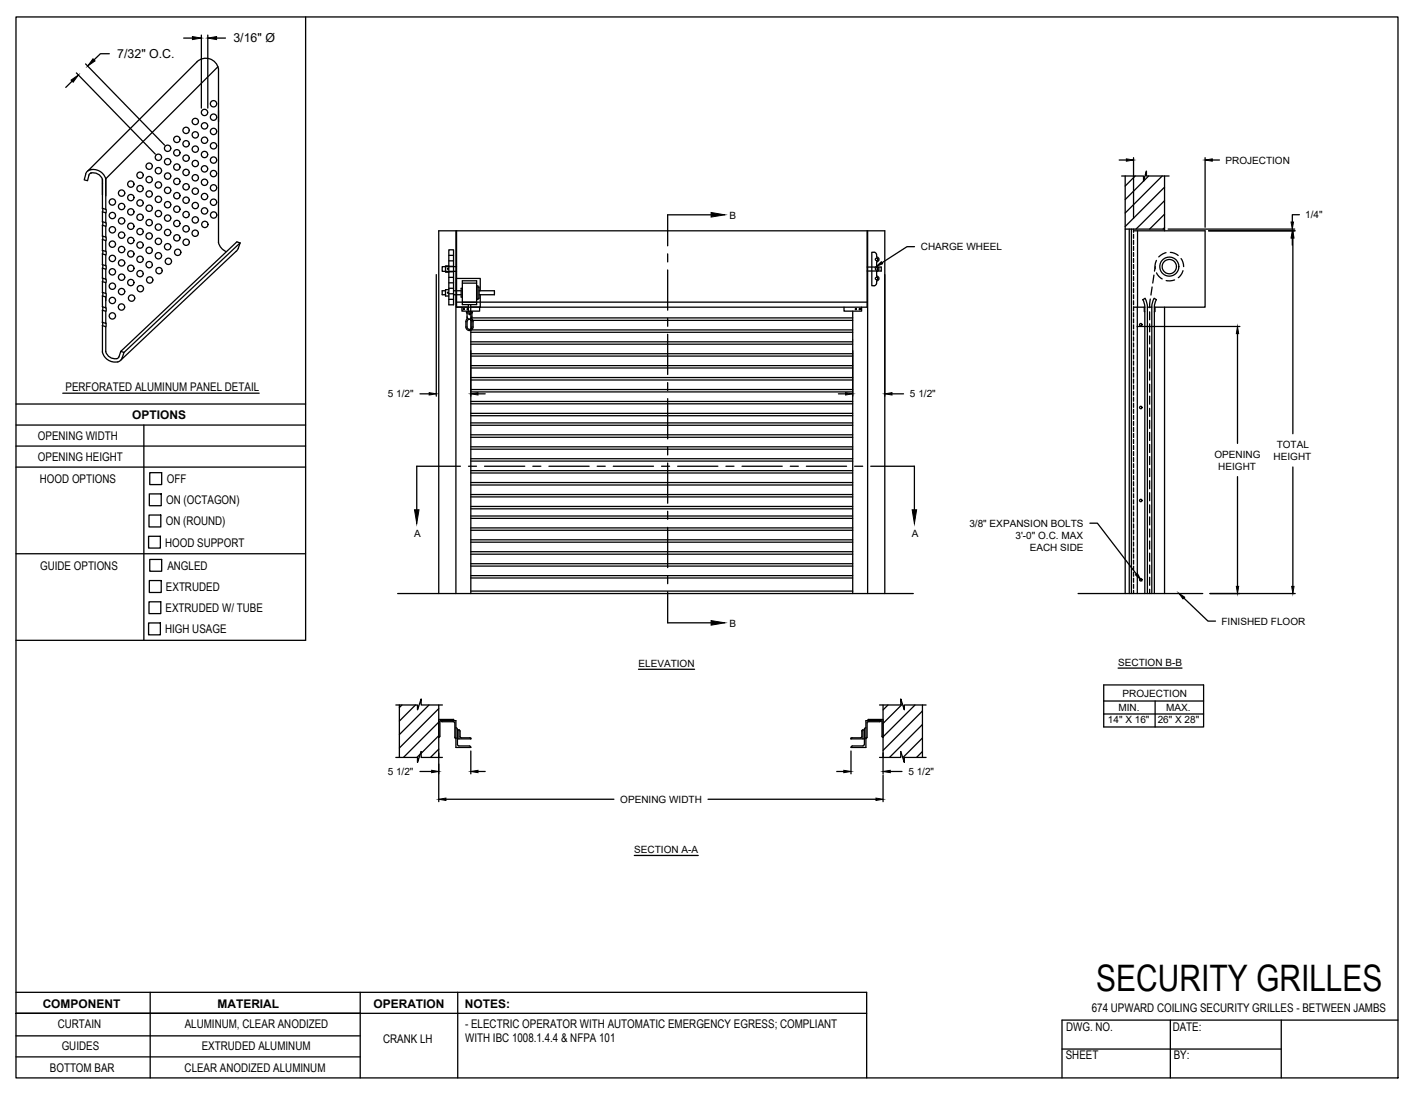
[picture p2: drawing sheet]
<svg xmlns="http://www.w3.org/2000/svg" width="279mm" height="216mm" viewBox="0 0 279 216" stroke-linecap="round" stroke-linejoin="round" font-family="sans-serif">
<!-- layer: ANNOTATIONS -->
<g fill="none" stroke="#000" stroke-width=".25">
<path d="M14.2 16l-1.2 1.3M15.1 14.4l15.5 16M16.9 12.6l15.6 16M21.6 10.6h-1.8l-1.2 1.2M36.2 7.5h1.8M39.7 6.9v14.4M41 6.9v14.4M42.7 7.5h1.8M220.8 31.6h1.5M223.7 31.1v12M237.8 31.1v13.8M239.2 31.6h1.4"/>
<path d="M86.1 54.2v24M174.6 54.2v24M180.4 48.7h-1.4l-5 3.2M230.5 45.2h25M238.5 45.6h17.1M255 47v1.4M255.1 47v38.6M256.4 42.4h-1.4v1.4M82.9 77.7h1.8M92.9 69.2v9M94.3 77.7h1.4M165.4 77.7h1.4"/>
<path d="M168.3 69.2v9M176 77.7h2.3M224.4 64.4h20.2M244.2 65.8v21.7M244.2 94.1v21.6M255.1 92.2v23.5M215.1 103.3h1.4l7.7 10M233.6 118l4.8 4.6h1.4M238.7 117.1h16.9M126 132.1h11.1M217.8 135.2h19.7v8.3h-19.7zM217.8 138.3h19.7"/>
<path d="M220.6 131.8h12.6M227.9 138.3v5.2M82.9 152.3h2.3M86.6 148.6v9.6M88 157.7h33.1M92.9 148.2v4.5M94.3 152.3h1.4M139.7 157.7h33.1M165.1 152.3h1.4M167.9 148.2v4.5M174.2 148.6v4.1M174.2 153v5.2"/>
<path d="M175.7 152.3h2.3M217.8 140.9h19.7M125.2 168.8h12.6"/>
</g>
<g fill="#000" stroke="#000" stroke-width=".2">
<path d="M14 15.8l1.5-1-1.1 1.4zM18.4 11.6l.4 .4-1.5 1zM38 7.2l1.7 .3-1.7 .3zM41 7.5l1.7-.3v.6zM222.3 31.3l1.4 .3-1.4 .2zM237.8 31.6l1.4-.3v.5zM172.8 52.6l1.1-1 .3 .4zM255 45.6l.2 1.4h-.5zM254.7 43.8h.5l-.2 1.4zM255.1 45.6l.2 1.4h-.4zM84.7 77.5l1.4 .2-1.4 .3zM92.9 77.7l1.4-.2v.5z"/>
<path d="M166.8 77.5l1.5 .2-1.5 .3zM174.6 77.7l1.4-.2v.5zM244.2 64.4l.2 1.4h-.5zM224 113.5l.4-.3 .7 1.2zM232.6 117.1l1.2 .8-.4 .3zM243.9 115.7h.5l-.2 1.4zM254.9 115.7h.4l-.2 1.4zM85.2 152l1.4 .3-1.4 .2zM86.6 157.7l1.4-.2v.5zM92.9 152.3l1.4-.3v.5zM166.5 152l1.4 .3-1.4 .2zM172.8 157.5l1.4 .2-1.4 .3z"/>
<path d="M174.2 152.3l1.5-.3v.5z"/>
</g>
<!-- layer: CRANK LH -->
<g fill="none" stroke="#000" stroke-width=".25">
<path d="M221.3 34.7h4.3v1.1l.6-2v.9h4.5M222 34.7v82.4M224 34.7l-2 2M226.7 34.7l-4.7 4.7M229.3 34.7l-7.3 7.3M229.8 36.9l-7.8 7.8M229.8 39.6l-5.6 5.6M229.8 34.7v10.9M87.9 57.4h-.7v.8h.7M88.4 53h.1M88.4 57.8h.1M88.6 52.5h-.7v1.2h.7"/>
<path d="M88.6 49.3h.9v10.9h-.9zM88.6 53.6h.9M88.6 52.6h.9M88.6 59.1h.9M88.6 58h.9M88.6 56.9h.9M88.6 55.8h.9M88.6 54.7h.9M88.6 51.5h.9M88.6 50.4h.9M88.6 57.2h-.7v1.2h.7M89.5 57.4h1.5"/>
<path d="M89.5 58.2h1.5M90 45.6v71.5M90 57.4v-2.5h4.8v2.5M90 58.2v2.4h2.4M90.1 52.6h-2.9v1h2.9M90.1 45.6v15h81v-15M90.1 59.6h81M91.2 55.4h2.8v4.7h-2.8zM91.2 56.9h-.2v1.7h.2M91.2 55.9h2.8M94 56.4h.3v2.7h-.3M94.3 56.7h.2v2.2h-.2"/>
<path d="M94.5 57.4h3.1v.8h-3.1M94.8 58.2v2.4h-1.9M171.1 52.7h2.8v.8h-2.8M171.2 45.6v71.5M172.5 49.8h.2l.3 .5M172.5 49.8h-.5v6.6h.5M173 55.9l-.3 .4-.2 .1M173 54.5a.48 .48 0 0 1 .4 .5 .48 .48 0 0 1-.4 .4M173 50.7a.48 .48 0 0 1 .4 .5 .48 .48 0 0 1-.4 .5M173 52.6a.48 .48 0 0 1 .4 .5 .48 .48 0 0 1-.4 .5M173 50.3v.4M173 51.7v.9"/>
<path d="M173 53.6v.9M173 55.4v.5M222 45.2h7.8M222.8 45.2v71.9M223.2 45.2v71.9M223.7 45.6h14.1v15h-10M223.7 45.2v.6M223.7 46.2v.8M223.7 47.4v.8M223.7 48.6v.8M223.7 49.8v.8M223.7 51v.8"/>
<path d="M223.7 52.2v.8M223.7 53.4v.8M223.7 54.6v.8M223.7 55.8v.8M223.7 57v.8M223.7 58.2v.7M223.7 59.4v.7M224.5 45.6v15M225.9 58.9l.4 1 .1 .7M225.9 58.9l-.4 .2 .3 .7 .1 .8M227 59l-.2 1.7M227.3 56.6l-.2 1.6"/>
<path d="M227.7 54.3l-.2 1.6M227.7 58.9l-.4 1v.7M227.8 58.9l.4 .2-.3 .7-.1 .8M227.9 52.6l-.1 .9M228.2 51.4l-.3 1v.6M228.2 53.8l.5 .8 .6 .5M229.8 42.3l-3 2.9M229.8 44.9l-.3 .3M230.1 49.9l-.7 .2-.8 .6M230.9 49.8l.9 .2 .7 .4M231.8 55.2l-1 .2h-.7M233 51l.4 .7 .2 .9"/>
<path d="M233.4 53.4l-.2 .6-.7 .8M91.1 60.6v.8h3.5v-.8M92.2 61.8v.7M92.2 61.8h.9v.7M92.2 62.5a.48 .48 0 0 0 .4 .5 .48 .48 0 0 0 .5-.5M92.2 63.2a.48 .48 0 0 1 .6-.2 .48 .48 0 0 1 .3 .5v1a.48 .48 0 0 1-.5 .5 .48 .48 0 0 1-.4-.5zM92.4 60.1v1.4M92.9 60.1v57M92.9 74.5h75.4M92.9 75h75.4M92.9 72.2h75.4M92.9 72.6h75.4"/>
<path d="M92.9 69.8h75.4M92.9 70.3h75.4M92.9 67.5h75.4M92.9 67.9h75.4M92.9 65.1h75.4M92.9 65.6h75.4M92.9 79.2h75.4M92.9 79.7h75.4M92.9 76.9h75.4M92.9 77.3h75.4M92.9 62.7h75.4M92.9 63.2h75.4"/>
<path d="M93.1 62.6l.2 .7a2.18 2.18 0 0 1-.2 1.7 .71 .71 0 0 1-.7 .2 .71 .71 0 0 1-.5-.7v-1.2l.3-.7M93.1 61.5l.1 .1-.1 .2M93.1 61.5h-1l-.1 .1 .1 .2M166.5 60.6v.8h3.5v-.8M168.3 61.4v55.7M223.7 60.6h2.2M223.7 60.5v.8M223.7 61.7v.8M223.7 62.9v.8M223.7 64.1v.8M223.7 65.3v.8M223.7 66.5v.8"/>
<path d="M223.7 67.7v.8M223.7 68.9v.8M223.7 70.1v.8M223.7 71.2v.9M223.7 72.5v.7M223.7 73.6v.8M223.7 74.8v.8M223.7 76v.8M223.7 77.2v.8M223.7 78.4v.8M223.7 79.6v.8M224.4 60.6v56.5"/>
<path d="M225.8 60.6v.9h.1M225.9 60.6v56.5M226.4 60.6h.9M226.4 60.6v56.5M226.8 61.5v1.6M226.8 63.9v1.6M226.8 66.3v1.6M226.8 68.7v1.6M226.8 71.1v1.5M226.8 73.4v1.6M226.8 75.8v1.6M226.8 78.2v1.6"/>
<path d="M227.3 60.6v56.5M227.8 60.6v56.5M227.9 60.6v.9h-.1M229.8 60.6v56.5M92.9 81.6h75.4M92.9 82h75.4M92.9 88.2h75.4M92.9 88.6h75.4M92.9 85.8h75.4M92.9 86.3h75.4M92.9 83.5h75.4M92.9 83.9h75.4"/>
<path d="M92.9 92.9h75.4M92.9 93.3h75.4M92.9 90.5h75.4M92.9 91h75.4M92.9 99.9h75.4M92.9 97.6h75.4M92.9 98.1h75.4M92.9 95.2h75.4M92.9 95.7h75.4M223.7 80.8v.8M223.7 82v.8M223.7 83.2v.7"/>
<path d="M223.7 84.3v.9M223.7 85.5v.8M223.7 86.7v.8M223.7 87.9v.8M223.7 89.1v.8M223.7 90.3v.8M223.7 91.5v.8M223.7 92.7v.8M223.7 93.9v.8M223.7 95.1v.8M223.7 96.3v.7M223.7 97.5v.7"/>
<path d="M223.7 98.6v.8M223.7 99.8v.8M226.8 80.6v1.6M226.8 83v1.5M226.8 85.3v1.6M226.8 87.7v1.6M226.8 90.1v1.6M226.8 92.5v1.6M226.8 94.9v1.6M226.8 97.2v1.6M226.8 99.6v1.6M78.5 117.1h101.7"/>
<path d="M86.6 117.1v-71.5h88v71.5M92.9 116.6h75.4M92.9 100.4h75.4M92.9 106.5h75.4M92.9 107h75.4M92.9 104.2h75.4M92.9 104.6h75.4M92.9 101.8h75.4M92.9 102.3h75.4M92.9 111.3h75.4M92.9 111.7h75.4M92.9 108.9h75.4"/>
<path d="M92.9 109.4h75.4M92.9 113.6h75.4M92.9 114.1h75.4M212.7 117.1h24.6M223.7 101v.8M223.7 102.2v.8M223.7 103.4v.8M223.7 104.6v.8M223.7 105.8v.8M223.7 107v.8M223.7 108.2v.8M223.7 109.3v.9"/>
<path d="M223.7 110.6v.7M223.7 111.7v.8M223.7 112.9v.8M223.7 114.1v.8M223.7 115.3v.8M223.7 116.5v.6M226.8 102v1.6M226.8 104.4v1.6M226.8 106.8v1.6M226.8 109.2v1.5M226.8 111.5v1.6M226.8 113.9v1.6"/>
<path d="M226.8 116.3v.8M78.1 139.1h4.3v1l.7-2.2v1.2h4.2M78.8 139.1v10.4M79.3 139.1l-.5 .5M82 139.1l-3.2 3.2M83.1 138h.1M84.6 139.1l-5.8 5.9M86.6 139.8l-7.8 7.8M86.6 139.1v10.4M173.5 139.1h4.2v-1.2l.7 2.2v-1h4.3M174.2 139.1v10.4M175.2 139.1l-1 1"/>
<path d="M178.1 138.9l-3.9 3.9M180.6 139.1l-6.4 6.3M182 139.1v10.4M78.1 149.5h4.3v1l.7-2.2v1.2h4.2M82.9 148.8l-.6 .7M86.6 142.5l-7 7M86.6 145.2l-3.5 3.5M86.6 147.8l-1.7 1.7M86.8 142.4v2.9M87 142.2l-.2 .2M87 142.2h3v5.3h2.9l-.3-.3M87 142.2l.2 .2"/>
<path d="M87.2 142.4h2.3M89.3 142.2l.2-.2h-2.9v3.5l.2-.2M89.5 142.4l.2 .3v2.8l.2 .2M89.9 143.6l.3 .3M90 145.8h.1M90.3 143.9v3l.2 .3M90.3 144.1h.3v1.7M90.3 145.8h2.6M90.5 144l.3 .3M90.6 147.2h2M90.8 144.3v1.1l.2 .2M91 145.6h1.7"/>
<path d="M92.7 145.6l.2 .2M92.9 145.8h.1M167.9 145.8h.1M167.9 145.8h2.7M168.1 145.6l-.2 .2M168.1 145.6h1.7M170.1 144.3v1.1l-.3 .2M170.3 144l-.3 .3M170.5 146.9l-.2 .3M170.6 144.1h-.3v1.7M170.8 143.6l-.2 .3v3M170.9 145.8h.1"/>
<path d="M171.3 142.4l-.2 .3v2.8l-.3 .2M171.5 142.2l-.2-.2h2.9v3.5l-.2-.2M173.5 149.5h4.2v-1.2l.7 2.2v-1h4.3M173.8 142.2l.2 .2v2.9M173.8 142.2l-.2 .2h-2.3M173.8 142.2h-2.9v5.3h-3l.3-.3h2.1M182 140.3l-7.8 7.8M182 143l-6.5 6.5M182 145.6l-3.9 3.9M182 148.3l-1.2 1.2"/>
<circle cx="88.4" cy="53" r=".1"/>
<circle cx="88.4" cy="57.8" r=".1"/>
<circle cx="173" cy="53.1" r=".24"/>
<circle cx="173" cy="55" r=".24"/>
<circle cx="173" cy="51.2" r=".24"/>
<circle cx="230.7" cy="52.6" r="1.41"/>
<circle cx="230.7" cy="52.6" r="1.88"/>
<circle cx="91.5" cy="61" r=".12"/>
<circle cx="92.3" cy="61" r=".12"/>
<circle cx="92.6" cy="62" r=".12"/>
<circle cx="168.9" cy="61" r=".12"/>
<circle cx="169.6" cy="61" r=".12"/>
<circle cx="225.1" cy="64.1" r=".24"/>
<circle cx="225.1" cy="98.8" r=".24"/>
<circle cx="225.1" cy="80.4" r=".24"/>
<circle cx="225.1" cy="114.4" r=".24"/>
</g>
<path d="M168.3 67.2h.1" fill="none" stroke="#000" stroke-width=".2"/>
<!-- layer: SECTION CUTS -->
<g fill="none" stroke="#000" stroke-width=".25">
<path d="M131.7 50.1v1.6M131.7 53.3v7.9M140.3 42.4h-8.6v6.1M131.7 62.8v1.6M131.7 66v7.9M131.7 75.5v1.6M131.7 78.7v7.9M90.8 92h-8.6v8.6M92.4 92h1.6M95.6 92h7.9M105.1 92h1.6M108.3 92h7.9"/>
<path d="M117.8 92h1.6M121 92h7.9M130.5 92h1.6M131.7 88.2v1.6M131.7 91.4v7.9M133.7 92h7.9M143.2 92h1.6M146.4 92h7.9M155.9 92h1.6M159.1 92h7.9M168.6 92h1.6M171.8 92h8.6v8.6"/>
<path d="M131.7 100.9v1.6M131.7 104.1v7.9M131.7 113.6v1.6M131.7 116.8v6.1h8.6"/>
</g>
<path d="M140.3 41.9l2.7 .5-2.7 .4zM81.8 100.6h.9l-.5 2.7zM180 100.6h.9l-.5 2.7zM140.3 122.5l2.7 .4-2.7 .5z" fill="#000" stroke="#000" stroke-width=".2"/>
<!-- layer: DETAILS -->
<g fill="none" stroke="#000" stroke-width=".25">
<path d="M38.9 12.2a2.53 2.53 0 0 1 4.2 1.3v10.5M38.9 12.2l-21.6 21.6M43 13.2l-22.1 22.1M16.9 34.4l-.3 1.1 .7 .2 .2-1.1M17.7 33.5a2.59 2.59 0 0 1 3.2 1.8M17.9 34.2a1.94 1.94 0 0 1 2.3 1.2v5.7l.7 .2v-6M18 33.4a1.26 1.26 0 0 0-1.1 1M18.1 34.1l-.6 .5M43.1 21.8v26.1a2.59 2.59 0 0 0 1.5 1.8M20.2 57.7v.7M20.2 49.4v.7M20.2 52.2v.7"/>
<path d="M20.2 54.9v.7M20.2 43.8v.6M20.2 41.1v.7M20.2 46.6v.7M20.2 47.3l.7 .2v2.1l-.7-.2zM20.2 50.1l.7 .2v2.1l-.7-.2zM20.9 42l-.7-.2v2l.7 .2M20.9 44.7l-.7-.2v2.1l.7 .2M20.9 53.1l-.7-.2v2l.7 .2M20.9 55.8l-.7-.2v2.1l.7 .2M20.9 58.6l-.7-.2v2.1l.7 .2M20.9 42v2"/>
<path d="M20.9 44.7v2.1M20.9 53.1v2M20.9 55.8v2.1M20.9 58.6v2.1M20.9 41.3v.7M20.9 43.9v.7M20.9 46.8v.7M20.9 49.6v.7M20.9 52.4v.7M20.9 55.1v.7M20.9 57.9v.7M47.4 47.9a2.44 2.44 0 0 1-.8 1.7l-22.7 21.4"/>
<path d="M47.4 47.9l-22.9 21.7M47.4 47.9l-.7-.2-22.9 21.6M20.2 63.6v.7M20.2 60.5v.7M20.2 69.5a2.49 2.49 0 0 0 3.6 1.7l.3-.6 .4-1-.7-.3-.3 1.1M20.2 61.2l.7 .2v2.4l-.7-.2zM20.9 69.4a1.76 1.76 0 0 0 2.5 1.2l.1-.2M20.9 63.8v.6M20.9 64.5l-.7-.2v5.2M20.9 64.5v4.9M20.9 60.7v.7"/>
<circle cx="22.2" cy="39.9" r=".62"/>
<circle cx="24" cy="38.1" r=".62"/>
<circle cx="25.8" cy="36.3" r=".62"/>
<circle cx="25.8" cy="39" r=".62"/>
<circle cx="27.6" cy="34.6" r=".62"/>
<circle cx="27.6" cy="37.2" r=".62"/>
<circle cx="29.4" cy="32.8" r=".62"/>
<circle cx="29.4" cy="38.3" r=".62"/>
<circle cx="29.4" cy="35.4" r=".62"/>
<circle cx="31.3" cy="36.5" r=".62"/>
<circle cx="31.3" cy="31" r=".62"/>
<circle cx="31.3" cy="33.7" r=".62"/>
<circle cx="31.3" cy="39.3" r=".62"/>
<circle cx="33.1" cy="31.9" r=".62"/>
<circle cx="33.1" cy="34.7" r=".62"/>
<circle cx="33.1" cy="29.3" r=".62"/>
<circle cx="33.1" cy="37.6" r=".62"/>
<circle cx="34.9" cy="33" r=".62"/>
<circle cx="34.9" cy="38.6" r=".62"/>
<circle cx="34.9" cy="27.5" r=".62"/>
<circle cx="34.9" cy="35.8" r=".62"/>
<circle cx="34.9" cy="30.2" r=".62"/>
<circle cx="36.7" cy="25.7" r=".62"/>
<circle cx="36.7" cy="34" r=".62"/>
<circle cx="36.7" cy="36.9" r=".62"/>
<circle cx="36.7" cy="31.2" r=".62"/>
<circle cx="36.7" cy="39.5" r=".62"/>
<circle cx="36.7" cy="28.4" r=".62"/>
<circle cx="38.5" cy="24" r=".62"/>
<circle cx="38.5" cy="26.6" r=".62"/>
<circle cx="38.5" cy="29.4" r=".62"/>
<circle cx="38.5" cy="35.1" r=".62"/>
<circle cx="38.5" cy="32.3" r=".62"/>
<circle cx="38.5" cy="37.7" r=".62"/>
<circle cx="40.4" cy="24.8" r=".62"/>
<circle cx="40.4" cy="33.3" r=".62"/>
<circle cx="40.4" cy="30.5" r=".62"/>
<circle cx="40.4" cy="27.7" r=".62"/>
<circle cx="40.4" cy="22.2" r=".62"/>
<circle cx="40.4" cy="38.8" r=".62"/>
<circle cx="40.4" cy="36" r=".62"/>
<circle cx="42.1" cy="31.6" r=".62"/>
<circle cx="42.1" cy="34.3" r=".62"/>
<circle cx="42.1" cy="37.1" r=".62"/>
<circle cx="42.1" cy="20.5" r=".62"/>
<circle cx="42.1" cy="28.8" r=".62"/>
<circle cx="42.1" cy="39.9" r=".62"/>
<circle cx="42.1" cy="23.1" r=".62"/>
<circle cx="42.1" cy="25.9" r=".62"/>
<circle cx="22.2" cy="56.5" r=".62"/>
<circle cx="22.2" cy="51" r=".62"/>
<circle cx="22.2" cy="45.3" r=".62"/>
<circle cx="22.2" cy="48.2" r=".62"/>
<circle cx="22.2" cy="59.3" r=".62"/>
<circle cx="22.2" cy="42.5" r=".62"/>
<circle cx="22.2" cy="53.6" r=".62"/>
<circle cx="24" cy="57.5" r=".62"/>
<circle cx="24" cy="40.8" r=".62"/>
<circle cx="24" cy="43.6" r=".62"/>
<circle cx="24" cy="49.2" r=".62"/>
<circle cx="24" cy="51.9" r=".62"/>
<circle cx="24" cy="46.4" r=".62"/>
<circle cx="24" cy="54.7" r=".62"/>
<circle cx="25.8" cy="47.5" r=".62"/>
<circle cx="25.8" cy="55.8" r=".62"/>
<circle cx="25.8" cy="44.7" r=".62"/>
<circle cx="25.8" cy="50.1" r=".62"/>
<circle cx="25.8" cy="52.9" r=".62"/>
<circle cx="25.8" cy="41.8" r=".62"/>
<circle cx="26" cy="58.8" r=".62"/>
<circle cx="27.6" cy="54" r=".62"/>
<circle cx="27.6" cy="48.4" r=".62"/>
<circle cx="27.6" cy="45.7" r=".62"/>
<circle cx="27.6" cy="51.2" r=".62"/>
<circle cx="27.6" cy="40.1" r=".62"/>
<circle cx="27.6" cy="42.9" r=".62"/>
<circle cx="27.7" cy="57" r=".62"/>
<circle cx="29.4" cy="52.2" r=".62"/>
<circle cx="29.4" cy="41.1" r=".62"/>
<circle cx="29.4" cy="43.9" r=".62"/>
<circle cx="29.4" cy="46.6" r=".62"/>
<circle cx="29.4" cy="49.4" r=".62"/>
<circle cx="29.5" cy="55.3" r=".62"/>
<circle cx="31.3" cy="50.5" r=".62"/>
<circle cx="31.3" cy="47.6" r=".62"/>
<circle cx="31.3" cy="44.8" r=".62"/>
<circle cx="31.3" cy="42.2" r=".62"/>
<circle cx="31.4" cy="53.4" r=".62"/>
<circle cx="33.1" cy="43" r=".62"/>
<circle cx="33.1" cy="45.9" r=".62"/>
<circle cx="33.1" cy="48.7" r=".62"/>
<circle cx="33.1" cy="40.4" r=".62"/>
<circle cx="33.2" cy="51.6" r=".62"/>
<circle cx="34.9" cy="46.9" r=".62"/>
<circle cx="34.9" cy="44.1" r=".62"/>
<circle cx="34.9" cy="41.3" r=".62"/>
<circle cx="35.1" cy="49.8" r=".62"/>
<circle cx="36.7" cy="45.2" r=".62"/>
<circle cx="36.7" cy="42.3" r=".62"/>
<circle cx="36.7" cy="47.8" r=".62"/>
<circle cx="38.5" cy="46" r=".62"/>
<circle cx="38.5" cy="40.6" r=".62"/>
<circle cx="38.5" cy="43.4" r=".62"/>
<circle cx="40.4" cy="41.6" r=".62"/>
<circle cx="40.4" cy="44.3" r=".62"/>
<circle cx="42.2" cy="42.4" r=".62"/>
<circle cx="22.2" cy="62.3" r=".62"/>
<circle cx="24" cy="60.6" r=".62"/>
</g>
<!-- layer: TITLE BLOCK -->
<g fill="none" stroke="#000" stroke-width=".25">
<path d="M3.2 3.3h272.6v209.4h-272.6zM60.3 3.3v123.1h-57.1M3.2 79.7h57.1M12.4 77.6h38.7M3.2 88h57.1M3.2 92.2h57.1M3.2 83.9h57.1M28.4 83.9v42.5M29.5 97.5h2.3v2.3h-2.3zM29.5 93.3h2.4v2.3h-2.4zM3.2 109.3h57.1M29.3 105.8h2.3v2.4h-2.3z"/>
<path d="M29.4 101.6h2.3v2.4h-2.3zM29.4 118.8h2.3v2.3h-2.3zM29.5 114.6h2.3v2.3h-2.3zM29.5 110.4h2.4v2.3h-2.4zM29.3 122.9h2.3v2.4h-2.3zM3.2 195.8h167.8v16.9M29.6 195.8v16.9M71.1 200h-67.9h167.8M71.1 195.8v16.9M90.3 195.8v16.9M3.2 208.6h67.9M3.2 204.4h67.9"/>
<path d="M209.6 207h43.2M230.9 201.3v11.4M252.8 201.3v11.4M275.8 201.3h-66.2v11.4"/>
</g>
<text font-size="7.2" x="216.3" y="195.5">SECURITY GRILLES</text>
<g font-size="2.4">
<text x="23.1" y="11.5">7/32&quot; O.C.</text>
<text x="46.1" y="8.4">3/16&quot; Ø</text>
<text x="12.9" y="77.1">PERFORATED ALUMINUM PANEL DETAIL</text>
<text x="26.1" y="82.6">OPTIONS</text>
<text x="7.5" y="86.8">OPENING WIDTH</text>
<text x="7.5" y="91">OPENING HEIGHT</text>
<text x="7.9" y="95.3">HOOD OPTIONS</text>
<text x="32.9" y="95.4">OFF</text>
<text x="32.8" y="99.5">ON (OCTAGON)</text>
<text x="32.6" y="107.9">HOOD SUPPORT</text>
<text x="32.7" y="103.7">ON (ROUND)</text>
<text x="7.9" y="112.4">GUIDE OPTIONS</text>
<text x="33" y="112.5">ANGLED</text>
<text x="32.7" y="116.6">EXTRUDED</text>
<text x="32.6" y="125">HIGH USAGE</text>
<text x="32.7" y="120.8">EXTRUDED W/ TUBE</text>
<text x="8.4" y="198.9">COMPONENT</text>
<text x="11.4" y="202.8">CURTAIN</text>
<text x="36.5" y="202.9">ALUMINUM, CLEAR ANODIZED</text>
<text x="42.9" y="198.8">MATERIAL</text>
<text x="73.7" y="198.9">OPERATION</text>
<text x="91.7" y="198.9">NOTES:</text>
<text x="91.8" y="202.8">- ELECTRIC OPERATOR WITH AUTOMATIC EMERGENCY EGRESS; COMPLIANT</text>
<text x="210.4" y="203.6">DWG. NO.</text>
<text x="215.4" y="199.8">674 UPWARD COILING SECURITY GRILLES - BETWEEN JAMBS</text>
<text x="231.4" y="203.4">DATE:</text>
<text x="12.2" y="207.3">GUIDES</text>
<text x="39.8" y="207.2">EXTRUDED ALUMINUM</text>
<text x="75.6" y="205.8">CRANK LH</text>
<text x="91.8" y="205.7">WITH IBC 1008.1.4.4 &amp; NFPA 101</text>
<text x="210.3" y="209.1">SHEET</text>
<text x="231.6" y="209">BY:</text>
<text x="9.8" y="211.5">BOTTOM BAR</text>
<text x="36.4" y="211.6">CLEAR ANODIZED ALUMINUM</text>
</g>
<g font-size="2">
<text x="241.8" y="32.3">PROJECTION</text>
<text x="143.9" y="43.2">B</text>
<text x="257.5" y="43.1">1/4&quot;</text>
<text x="181.7" y="49.4">CHARGE WHEEL</text>
<text x="76.5" y="78.4">5 1/2&quot;</text>
<text x="179.6" y="78.4">5 1/2&quot;</text>
<text x="251.9" y="88.4">TOTAL</text>
<text x="239.6" y="90.3">OPENING</text>
<text x="240.4" y="92.7">HEIGHT</text>
<text x="251.3" y="90.8">HEIGHT</text>
<text x="81.7" y="105.9">A</text>
<text x="179.9" y="105.9">A</text>
<text x="191.3" y="104">3/8&quot; EXPANSION BOLTS</text>
<text x="200.4" y="106.4">3'-0&quot; O.C. MAX</text>
<text x="203.2" y="108.7">EACH SIDE</text>
<text x="143.9" y="123.7">B</text>
<text x="241" y="123.3">FINISHED FLOOR</text>
<text x="126" y="131.7">ELEVATION</text>
<text x="220.6" y="131.4">SECTION B-B</text>
<text x="221.5" y="137.5">PROJECTION</text>
<text x="218.6" y="142.7">14&quot; X 16&quot;</text>
<text x="220.7" y="140.4">MIN.</text>
<text x="228.4" y="142.7">26&quot; X 28&quot;</text>
<text x="230.1" y="140.4">MAX.</text>
<text x="76.5" y="153">5 1/2&quot;</text>
<text x="179.2" y="153">5 1/2&quot;</text>
<text x="122.4" y="158.4">OPENING WIDTH</text>
<text x="125.2" y="168.4">SECTION A-A</text>
</g>
</svg>
